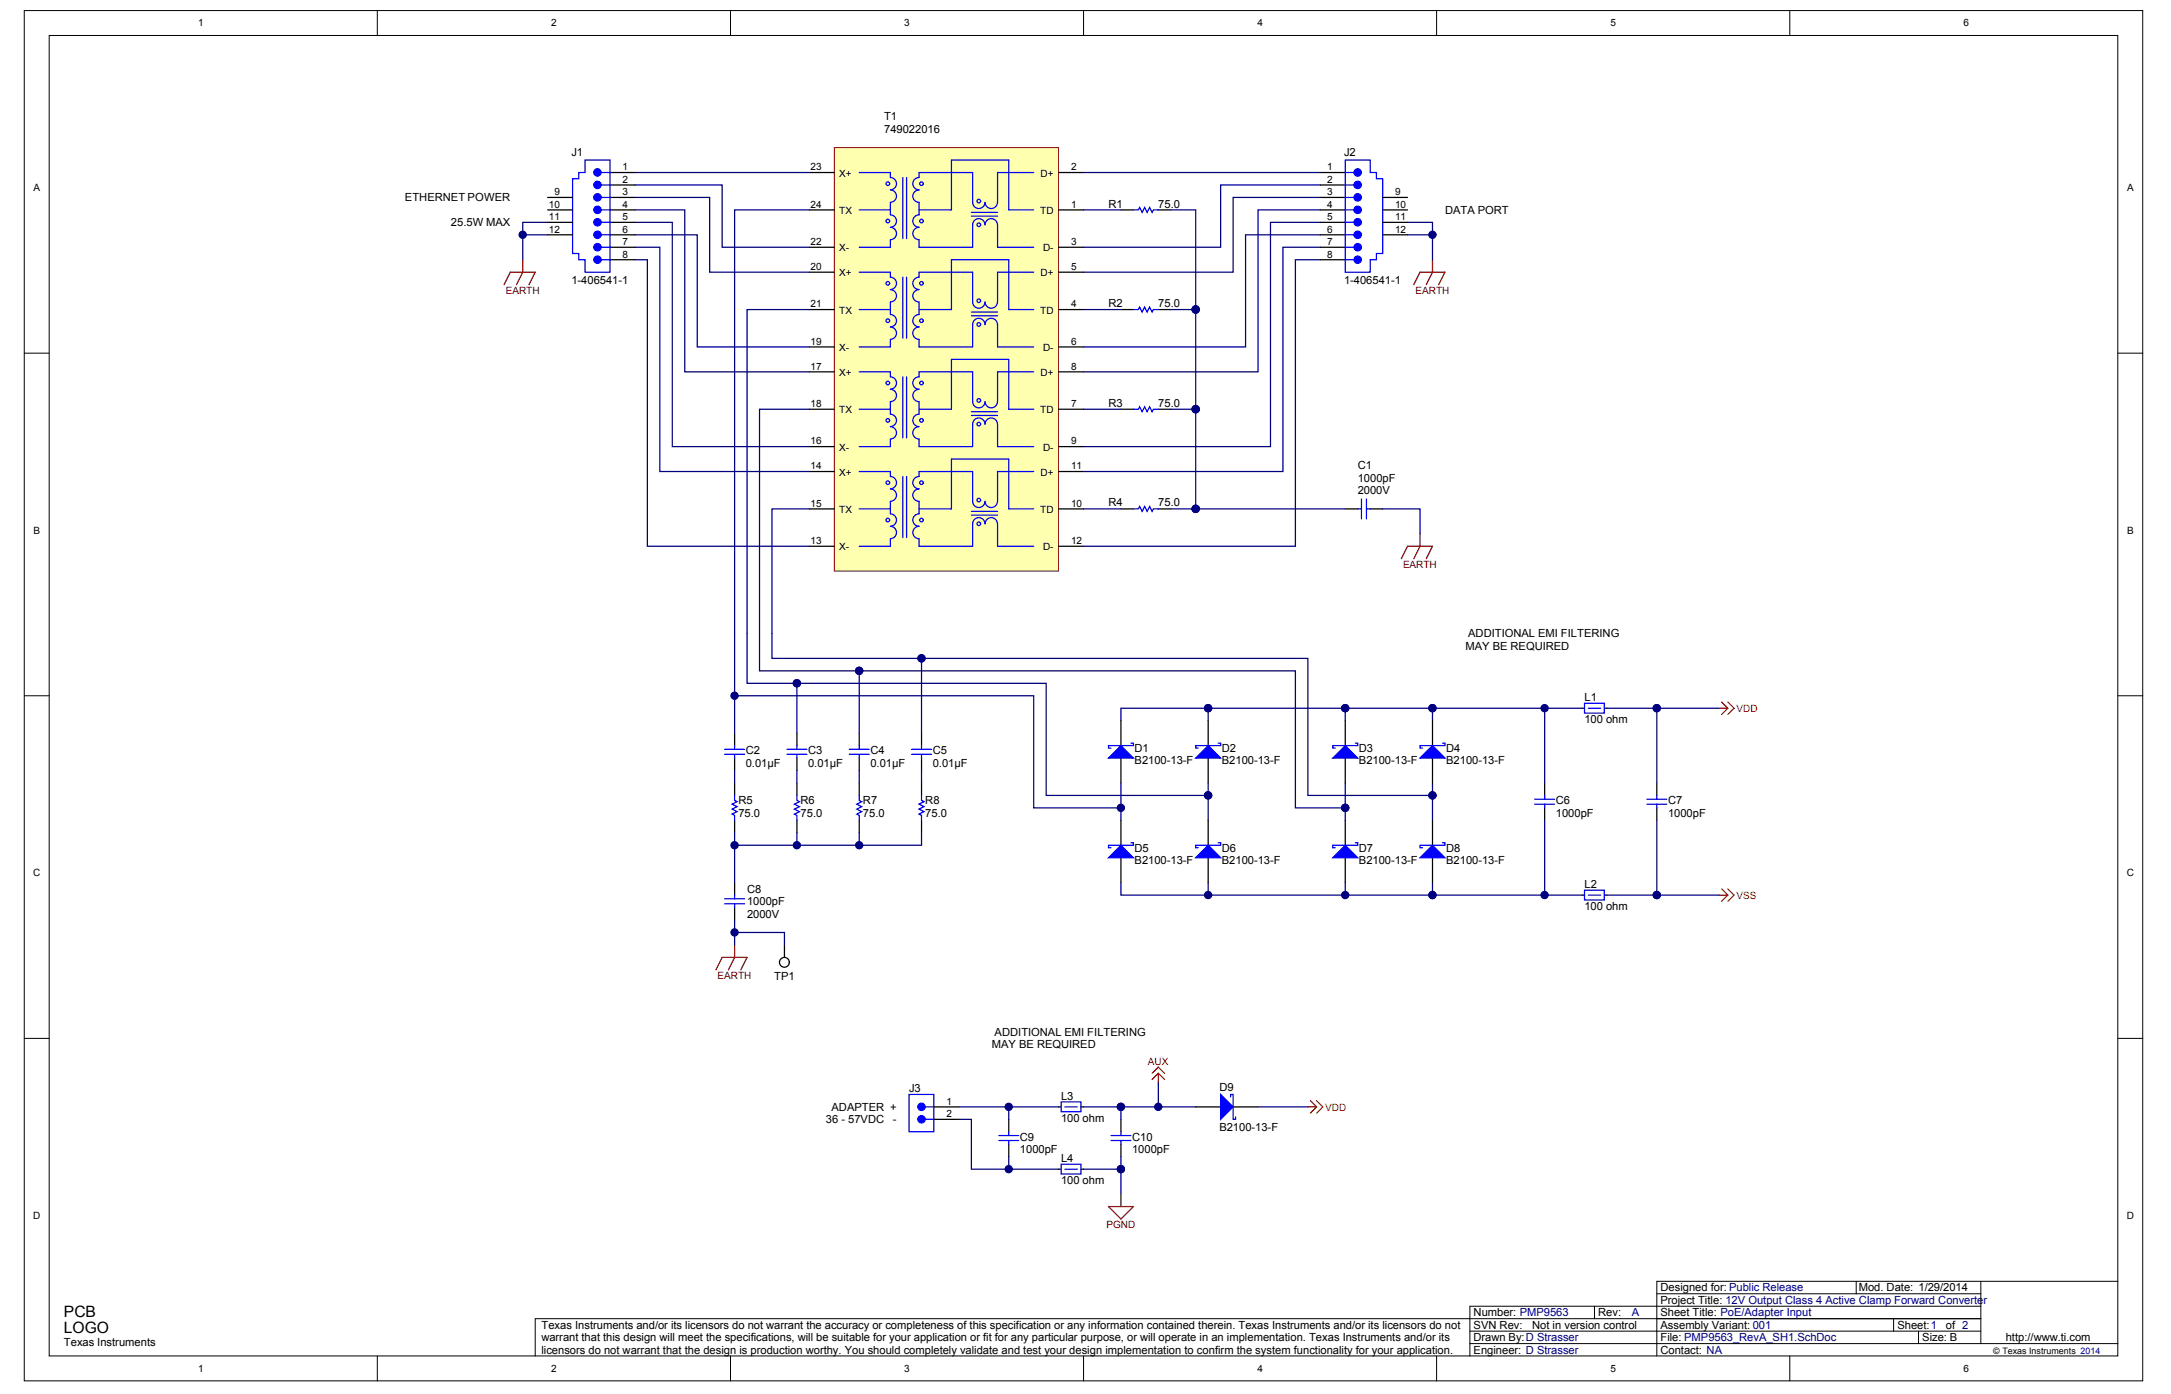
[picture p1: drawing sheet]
<svg xmlns="http://www.w3.org/2000/svg" width="422mm" height="271mm" viewBox="0 0 422 271" stroke-linecap="round" stroke-linejoin="round" font-family="sans-serif">
<g fill="#fff" stroke="#000" stroke-width=".19">
<path d="M4.7 2.1h411.7v266.3h-411.7z"/>
<path d="M9.6 6.9h402v256.6h-402z"/>
</g>
<g fill="none" stroke="#000" stroke-width=".19">
<path d="M73.3 2.1v4.8M142 2.1v4.8M210.6 2.1v4.8M279.2 2.1v4.8M347.8 2.1v4.8M4.7 68.6h4.9M411.6 68.6h4.8M4.7 135.2h4.9M411.6 135.2h4.8M4.7 201.8h4.9M411.6 201.8h4.8M285.7 258.7h99.3"/>
<path d="M309.9 253.9v2.4M322 251.5h63M360.7 249v2.5M368 256.3v2.4M372.9 258.7v2.4M385 256.3h-281v7.3M385 253.9h-99.3v9.7M385 249v12.1M411.6 249h-89.6v14.6M73.3 263.6v4.8M142 263.6v4.8M210.6 263.6v4.8"/>
<path d="M279.2 263.6v4.8M285.7 261.1h125.9M347.8 263.6v4.8"/>
</g>
<path d="M162.1 28.7h43.6v82.3h-43.6z" fill="#ffffb0" stroke="#800000" stroke-width=".19"/>
<g fill="none" stroke="#00f" stroke-width=".24">
<path d="M167 33.5h6v1a1.2 1.2 0 0 1 1.2 1.2 1.2 1.2 0 0 1-1.2 1.2M173 39.3v2.5a1.21 1.21 0 0 1 1.2 1.2 1.21 1.21 0 0 1-1.2 1.2 1.2 1.2 0 0 1 1.2 1.2 1.2 1.2 0 0 1-1.2 1.2v1.5h-6M173 36.9a1.2 1.2 0 0 1 1.2 1.2 1.2 1.2 0 0 1-1.2 1.2M175.5 34.5v11.9M176.2 34.5v11.9M178.6 39.3v2.5a1.21 1.21 0 0 0-1.2 1.2 1.21 1.21 0 0 0 1.2 1.2 1.2 1.2 0 0 0-1.2 1.2 1.2 1.2 0 0 0 1.2 1.2v1.5h10.4v-4.4a1.2 1.2 0 0 1 1.2-1.2 1.2 1.2 0 0 1 1.2 1.2 1.21 1.21 0 0 1 1.2-1.2 1.21 1.21 0 0 1 1.2 1.2l.1 4.4h7M178.6 36.9a1.2 1.2 0 0 0-1.2 1.2 1.2 1.2 0 0 0 1.2 1.2M200.9 33.5h-7l-.1 5.8a1.21 1.21 0 0 1-1.2 1.2 1.21 1.21 0 0 1-1.2-1.2 1.2 1.2 0 0 1-1.2 1.2 1.2 1.2 0 0 1-1.2-1.2v-5.8h-10.4v1a1.2 1.2 0 0 0-1.2 1.2 1.2 1.2 0 0 0 1.2 1.2M167 52.9h6v1a1.2 1.2 0 0 1 1.2 1.2 1.2 1.2 0 0 1-1.2 1.2M167 40.8h6M173 56.3a1.21 1.21 0 0 1 1.2 1.2 1.21 1.21 0 0 1-1.2 1.2v2.4a1.2 1.2 0 0 1 1.2 1.2 1.2 1.2 0 0 1-1.2 1.2 1.21 1.21 0 0 1 1.2 1.2 1.21 1.21 0 0 1-1.2 1.3M175.5 53.9v11.8"/>
<path d="M176.2 53.9v11.8M178.6 56.3a1.21 1.21 0 0 0-1.2 1.2 1.21 1.21 0 0 0 1.2 1.2v2.4a1.2 1.2 0 0 0-1.2 1.2 1.2 1.2 0 0 0 1.2 1.2 1.21 1.21 0 0 0-1.2 1.2 1.21 1.21 0 0 0 1.2 1.3M178.6 40.8h6.3v-9.7h11.2v9.7h4.8M188.8 41.3h5.1M188.8 42h5.1M200.9 52.9h-7l-.1 5.8a1.21 1.21 0 0 1-1.2 1.2 1.21 1.21 0 0 1-1.2-1.2 1.2 1.2 0 0 1-1.2 1.2 1.2 1.2 0 0 1-1.2-1.2v-5.8h-10.4v1a1.2 1.2 0 0 0-1.2 1.2 1.2 1.2 0 0 0 1.2 1.2M220.3 40.8h.9l.3-.5 .5 1 .4-1 .5 1 .5-1 .5 1 .2-.5h1M167 72.3h6v.9a1.21 1.21 0 0 1 1.2 1.3 1.21 1.21 0 0 1-1.2 1.2 1.21 1.21 0 0 1 1.2 1.2 1.21 1.21 0 0 1-1.2 1.2v2.4a1.2 1.2 0 0 1 1.2 1.2 1.2 1.2 0 0 1-1.2 1.2M167 60.2h6M167 79.5h6M173 66v1.4h-6M175.5 73.2v11.9"/>
<path d="M176.2 73.2v11.9M178.6 66v1.4h10.4v-4.3a1.2 1.2 0 0 1 1.2-1.2 1.2 1.2 0 0 1 1.2 1.2 1.21 1.21 0 0 1 1.2-1.2 1.21 1.21 0 0 1 1.2 1.2l.1 4.3h7M178.6 60.2h6.3v-9.7h11.2v9.7h4.8M178.6 79.5h6.3v-9.6h11.2v9.6h4.8M188.8 60.7h5.1M188.8 61.4h5.1M200.9 72.3h-7l-.1 5.8a1.21 1.21 0 0 1-1.2 1.2 1.21 1.21 0 0 1-1.2-1.2 1.2 1.2 0 0 1-1.2 1.2 1.2 1.2 0 0 1-1.2-1.2v-5.8h-10.4v.9a1.2 1.2 0 0 0-1.2 1.2 1.2 1.2 0 0 0 1.2 1.2 1.21 1.21 0 0 0-1.2 1.2 1.21 1.21 0 0 0 1.2 1.3v2.4a1.2 1.2 0 0 0-1.2 1.2 1.2 1.2 0 0 0 1.2 1.2M220.3 60.2h.9l.3-.5 .5 1 .4-1 .5 1 .5-1 .5 1 .2-.5h1M220.3 79.5h.9l.3-.4 .5 .9 .4-.9 .5 .9 .5-.9 .5 .9 .2-.5h1M167 91.6h6v1a1.2 1.2 0 0 1 1.2 1.2 1.2 1.2 0 0 1-1.2 1.2M167 98.9h6M173 97.5v2.4a1.21 1.21 0 0 1 1.2 1.2 1.21 1.21 0 0 1-1.2 1.2 1.2 1.2 0 0 1 1.2 1.2 1.2 1.2 0 0 1-1.2 1.2v1.5h-6"/>
<path d="M173 95a1.2 1.2 0 0 1 1.2 1.2 1.2 1.2 0 0 1-1.2 1.2M173 82.9a1.2 1.2 0 0 1 1.2 1.2 1.2 1.2 0 0 1-1.2 1.2M173 85.3v1.5h-6M175.5 92.6v11.9M176.2 92.6v11.9M178.6 85.3v1.5h10.4v-4.4a1.2 1.2 0 0 1 1.2-1.2 1.2 1.2 0 0 1 1.2 1.2 1.21 1.21 0 0 1 1.2-1.2 1.21 1.21 0 0 1 1.2 1.2l.1 4.4h7M178.6 97.5v2.4a1.21 1.21 0 0 0-1.2 1.2 1.21 1.21 0 0 0 1.2 1.2 1.2 1.2 0 0 0-1.2 1.2 1.2 1.2 0 0 0 1.2 1.2v1.5h10.4v-4.4a1.2 1.2 0 0 1 1.2-1.2 1.2 1.2 0 0 1 1.2 1.2 1.21 1.21 0 0 1 1.2-1.2 1.21 1.21 0 0 1 1.2 1.2l.1 4.4h7M178.6 95a1.2 1.2 0 0 0-1.2 1.2 1.2 1.2 0 0 0 1.2 1.2M178.6 82.9a1.2 1.2 0 0 0-1.2 1.2 1.2 1.2 0 0 0 1.2 1.2M178.6 98.9h6.3v-9.7h11.2v9.7h4.8M188.8 99.4h5.1M188.8 80h5.1"/>
<path d="M188.8 80.7h5.1M200.9 91.6h-7l-.1 5.9a1.21 1.21 0 0 1-1.2 1.1 1.21 1.21 0 0 1-1.2-1.1 1.2 1.2 0 0 1-1.2 1.1 1.2 1.2 0 0 1-1.2-1.1v-5.9h-10.4v1a1.2 1.2 0 0 0-1.2 1.2 1.2 1.2 0 0 0 1.2 1.2M220.3 98.9h.9l.3-.5 .5 1 .4-1 .5 1 .5-1 .5 1 .2-.5h1M263.9 98.9h.7M264.6 97v3.8M265.6 98.9h.7M265.6 97v3.8M188.8 100.1h5.1M140.8 145.6h3.9M140.8 146.6h3.9M142.8 154.6v1l.5 .2-1 .5 1 .5-1 .5 1 .4-1 .5 .5 .3v.9M142.8 144.9v.7"/>
<path d="M142.8 146.6v.7M152.9 145.6h3.9M152.9 146.6h3.9M154.9 154.6v1l.5 .2-1 .5 1 .5-1 .5 1 .4-1 .5 .5 .3v.9M154.9 144.9v.7M154.9 146.6v.7M165 145.6h3.9M165 146.6h3.9M167 154.6v1l.5 .2-1 .5 1 .5-1 .5 1 .4-1 .5 .5 .3v.9M167 144.9v.7M167 146.6v.7M177.2 145.6h3.8"/>
<path d="M177.2 146.6h3.8M179.1 154.6v1l.5 .2-1 .5 1 .5-1 .5 1 .4-1 .5 .5 .3v.9M179.1 144.9v.7M179.1 146.6v.7M140.8 174.7h3.9M140.8 175.7h3.9M142.8 174v.7M142.8 175.7v.7"/>
<circle cx="172.5" cy="35.7" r=".35"/>
<circle cx="179.1" cy="35.7" r=".35"/>
<circle cx="190.2" cy="39.1" r=".35"/>
<circle cx="172.5" cy="43" r=".35"/>
<circle cx="172.5" cy="55.1" r=".35"/>
<circle cx="179.1" cy="43" r=".35"/>
<circle cx="179.1" cy="55.1" r=".35"/>
<circle cx="190.2" cy="43.7" r=".35"/>
<circle cx="190.2" cy="58.5" r=".35"/>
<circle cx="172.5" cy="74.4" r=".35"/>
<circle cx="172.5" cy="62.3" r=".35"/>
<circle cx="179.1" cy="74.4" r=".35"/>
<circle cx="179.1" cy="62.3" r=".35"/>
<circle cx="190.2" cy="77.8" r=".35"/>
<circle cx="190.2" cy="63.1" r=".35"/>
<circle cx="172.5" cy="81.7" r=".35"/>
<circle cx="172.5" cy="93.8" r=".35"/>
<circle cx="179.1" cy="81.7" r=".35"/>
<circle cx="179.1" cy="93.8" r=".35"/>
<circle cx="190.2" cy="97.2" r=".35"/>
<circle cx="190.2" cy="82.4" r=".35"/>
<circle cx="172.5" cy="101.1" r=".35"/>
<circle cx="179.1" cy="101.1" r=".35"/>
<circle cx="190.2" cy="101.8" r=".35"/>
</g>
<g fill="none" stroke="#000" stroke-width=".24">
<path d="M157.3 33.5h4.8M205.7 33.5h4.9M157.3 40.8h4.8M157.3 48.1h4.8M157.3 52.9h4.8M205.7 40.8h4.9M205.7 48.1h4.9M205.7 52.9h4.9M217.8 40.8h2.5M225.1 40.8h2.4M157.3 60.2h4.8M157.3 67.4h4.8"/>
<path d="M157.3 79.5h4.8M157.3 72.3h4.8M205.7 60.2h4.9M205.7 67.4h4.9M205.7 79.5h4.9M205.7 72.3h4.9M217.8 60.2h2.5M217.8 79.5h2.5M225.1 60.2h2.4M225.1 79.5h2.4M157.3 86.8h4.8M157.3 98.9h4.8"/>
<path d="M157.3 91.6h4.8M205.7 86.8h4.9M205.7 98.9h4.9M205.7 91.6h4.9M217.8 98.9h2.5M225.1 98.9h2.4M261.4 98.9h2.5M266.3 98.9h2.4M157.3 106.2h4.8M205.7 106.2h4.9M142.8 142.5v2.4M142.8 147.3v2.5"/>
<path d="M142.8 152.2v2.4M142.8 159.4v2.5M154.9 142.5v2.4M154.9 147.3v2.5M154.9 152.2v2.4M154.9 159.4v2.5M167 142.5v2.4M167 147.3v2.5M167 152.2v2.4M167 159.4v2.5M179.1 142.5v2.4M179.1 147.3v2.5"/>
<path d="M179.1 152.2v2.4M179.1 159.4v2.5M142.8 171.5v2.5M142.8 176.4v2.4"/>
</g>
<path d="M176.7 212.7h4.8v7.3h-4.8z" fill="#fff" stroke="#00f" stroke-width=".24"/>
<g fill="none" stroke="#00f" stroke-width=".24">
<path d="M298.3 155.3h3.8M298.3 156.3h3.8M300.2 154.6v.7M300.2 156.3v.7M320.1 155.3h3.8M320.1 156.3h3.8M322 154.6v.7M322 156.3v.7M179.8 217.6h1.7M179.8 215.1h1.7M196.1 220v.7M217.8 220v.7"/>
<path d="M194.1 220.7h3.9M194.1 221.7h3.9M196.1 221.7v.7M215.9 220.7h3.9M215.9 221.7h3.9M217.8 221.7v.7"/>
</g>
<g fill="#00f" stroke="#00f" stroke-width=".24">
<circle cx="179.1" cy="217.5" r=".71"/>
<circle cx="179.1" cy="215.1" r=".71"/>
</g>
<path d="M300.2 152.2v2.4M300.2 157v2.4M322 152.2v2.4M322 157v2.4M181.5 215.1h4.9M181.5 217.6h4.9M196.1 217.6v2.4M217.8 217.6v2.4M196.1 222.4v2.4M217.8 222.4v2.4" fill="none" stroke="#000" stroke-width=".24"/>
<path d="M272.3 108.6l1.3-2.4h4.8l-1.2 2.4M276 103.8v2.4l-1.2 2.4M139.1 188.5l1.2-2.4h4.9l-1.2 2.4M142.8 183.7v2.4l-1.2 2.4M215.4 234.5h4.9l-2.5 2.4zM217.8 232.1v2.4" fill="none" stroke="#800000" stroke-width=".24"/>
<g fill="none" stroke="#f00" stroke-width=".24">
<path d="M334.1 137.6h1.7M334.6 136.4l1.2 1.2M335.8 137.6l-1.2 1.3M335.8 136.4l1.2 1.2-1.2 1.3M334.1 174h1.7M334.6 172.8l1.2 1.2M335.8 174l-1.2 1.2M335.8 172.8l1.2 1.2-1.2 1.2M223.9 208.6l1.2-1.2 1.2 1.2M225.1 208.6l-1.2 1.2M225.1 208.6l1.2 1.2M225.1 208.6v1.7"/>
<path d="M254.2 215.1h1.7M254.7 213.9l1.2 1.2M255.9 215.1l-1.2 1.2M255.9 213.9l1.2 1.2-1.2 1.2"/>
</g>
<g fill="none" stroke="#000080" stroke-width=".24">
<path d="M123.4 36h16.9v12.1h17M123.4 38.4h14.5v14.5h19.4M123.4 33.5h33.9M210.6 33.5h46M256.6 36h-19.4v12.1h-26.6M256.6 38.4h-17v14.5h-29M123.4 45.6h12.1v21.8h21.8M123.4 50.5h2.4v55.7h31.5M123.4 48.1h4.8v43.5h29.1M123.4 43.2h7.3v43.6h26.6M123.4 40.8h9.7v31.5h24.2M157.3 40.8h-14.5v101.7"/>
<path d="M210.6 40.8h7.2M227.5 40.8h4.9v19.4M256.6 45.6h-14.5v21.8h-31.5M256.6 40.8h-12.1v31.5h-33.9M256.6 43.2h-9.7v43.6h-36.3M256.6 48.1h-7.3v43.5h-38.7M256.6 50.5h-4.8v55.7h-41.2M157.3 60.2h-12.1v72.6h9.7v9.7M157.3 79.5h-9.7v50.9h19.4v12.1M210.6 60.2h7.2M210.6 79.5h7.2M227.5 60.2h4.9"/>
<path d="M227.5 79.5h4.9M232.4 60.2v38.7M157.3 98.9h-7.3v29.1h29.1v14.5M210.6 98.9h7.2M227.5 98.9h33.9M268.7 98.9h7.3v4.9M142.8 135.2h58.1v21.8h16.9M154.9 132.8h48.4v21.8h31.5v-2.4M167 130.4h84.8v26.6h9.6v2.4M179.1 128h75.1v26.6h24.2v-2.4M234.8 137.6h26.6v2.5M261.4 137.6h17v2.5"/>
<path d="M278.4 137.6h29.1M300.2 137.6v14.6M312.3 137.6h9.7v14.6M322 137.6h12.1M142.8 149.8v2.4M154.9 149.8v2.4M167 149.8v2.4M179.1 149.8v2.4M217.8 140.1v-2.5h17v2.5M217.8 152.2v7.2M234.8 154.6v4.8M261.4 152.2v4.8"/>
<path d="M278.4 154.6v4.8M300.2 159.4v14.6M322 159.4v14.6h-9.7M142.8 161.9v9.6M142.8 178.8v4.9M154.9 161.9v2.4M167 161.9v2.4M179.1 161.9v2.4h-36.3M217.8 171.5v2.5h60.6v-2.5M234.8 171.5v2.5M261.4 171.5v2.5M278.4 174h29.1"/>
<path d="M322 174h12.1"/>
</g>
<g fill="#000080" stroke="#000080" stroke-width=".19">
<circle cx="154.9" cy="132.8" r=".71"/>
<circle cx="167" cy="130.4" r=".71"/>
<circle cx="179.1" cy="128" r=".71"/>
<circle cx="142.8" cy="164.3" r=".71"/>
<circle cx="167" cy="164.3" r=".71"/>
<circle cx="154.9" cy="164.3" r=".71"/>
<circle cx="232.4" cy="60.2" r=".71"/>
<circle cx="232.4" cy="79.5" r=".71"/>
<circle cx="232.4" cy="98.9" r=".71"/>
<circle cx="234.8" cy="154.6" r=".71"/>
<circle cx="142.8" cy="135.2" r=".71"/>
<circle cx="217.8" cy="157" r=".71"/>
<circle cx="261.4" cy="157" r=".71"/>
<circle cx="278.4" cy="154.6" r=".71"/>
<circle cx="234.8" cy="137.6" r=".71"/>
<circle cx="261.4" cy="137.6" r=".71"/>
<circle cx="278.4" cy="137.6" r=".71"/>
<circle cx="278.4" cy="174" r=".71"/>
<circle cx="234.8" cy="174" r=".71"/>
<circle cx="261.4" cy="174" r=".71"/>
<circle cx="300.2" cy="174" r=".71"/>
<circle cx="300.2" cy="137.6" r=".71"/>
<circle cx="322" cy="137.6" r=".71"/>
<circle cx="322" cy="174" r=".71"/>
</g>
<circle cx="152.4" cy="187" r=".96" fill="#fff" stroke="#000" stroke-width=".24"/>
<g fill="none" stroke="#000" stroke-width=".24">
<path d="M106.4 38.4h4.9M118.5 36h4.9M118.5 38.4h4.9M118.5 33.5h4.9M256.6 36h4.8M256.6 38.4h4.8M256.6 33.5h4.8M268.7 38.4h4.9M106.4 40.8h4.9M106.4 43.2h4.9M106.4 45.6h4.9M118.5 40.8h4.9"/>
<path d="M118.5 43.2h4.9M118.5 45.6h4.9M118.5 48.1h4.9M118.5 50.5h4.9M256.6 40.8h4.8M256.6 43.2h4.8M256.6 45.6h4.8M256.6 48.1h4.8M256.6 50.5h4.8M268.7 40.8h4.9M268.7 43.2h4.9M268.7 45.6h4.9"/>
<path d="M307.5 137.6h.4M311.8 137.6h.5M217.8 140.1v4.8M217.8 147.3v4.9M217.8 159.4v4.9M234.8 140.1v4.8M234.8 147.3v4.9M234.8 159.4v4.9M261.4 140.1v4.8M261.4 147.3v4.9M261.4 159.4v4.9M278.4 140.1v4.8"/>
<path d="M278.4 147.3v4.9M278.4 159.4v4.9M217.8 166.7v4.8M234.8 166.7v4.8M261.4 166.7v4.8M278.4 166.7v4.8M307.5 174h.4M311.8 174h.5M152.5 183.7v2.4M205.7 215.1h.5M210.1 215.1h.5M232.4 215.1h4.8"/>
<path d="M239.6 215.1h4.9M205.7 227.2h.5M210.1 227.2h.5"/>
</g>
<g fill="none" stroke="#000080" stroke-width=".24">
<path d="M101.6 45.6h4.8M106.4 43.2h-4.8v7.3M273.6 43.2h4.8v7.3M273.6 45.6h4.8M142.8 181.2h9.7v2.5M186.4 217.6h2.4v9.6h16.9M186.4 215.1h19.3M196.1 215.1v2.5M210.6 215.1h7.2v2.5M217.8 215.1h14.6M225.1 210.3v4.8M244.5 215.1h9.7"/>
<path d="M196.1 224.8v2.4M217.8 224.8v2.4h-7.2M217.8 227.2v4.9"/>
</g>
<g fill="#000080" stroke="#000080" stroke-width=".19">
<circle cx="142.8" cy="181.2" r=".71"/>
<circle cx="217.8" cy="215.1" r=".71"/>
<circle cx="196" cy="215.1" r=".71"/>
<circle cx="196" cy="227.2" r=".71"/>
<circle cx="217.8" cy="227.2" r=".71"/>
<circle cx="225.1" cy="215.1" r=".71"/>
<circle cx="101.6" cy="45.6" r=".71"/>
<circle cx="278.4" cy="45.6" r=".71"/>
</g>
<g fill="#00f" stroke="#00f" stroke-width=".24">
<path d="M215.4 147.3l2.4-2.4 2.5 2.4z"/>
<path d="M232.4 147.3l2.4-2.4 2.4 2.4z"/>
<path d="M259 147.3l2.4-2.4 2.5 2.4z"/>
<path d="M276 147.3l2.4-2.4 2.4 2.4z"/>
<path d="M215.4 166.7l2.4-2.4 2.5 2.4z"/>
<path d="M232.4 166.7l2.4-2.4 2.4 2.4z"/>
<path d="M259 166.7l2.4-2.4 2.5 2.4z"/>
<path d="M276 166.7l2.4-2.4 2.4 2.4z"/>
<path d="M237.2 212.7l2.4 2.4-2.4 2.5z"/>
</g>
<g fill="none" stroke="#00f" stroke-width=".24">
<path d="M113.7 31.1h4.8v21.8h-4.8v-2.4h-1.2v-1.2h-1.2v-14.6h1.2v-1.2h1.2zM116.9 36h1.6M116.9 38.4h1.6M116.9 33.5h1.6M261.4 31.1h4.9v2.4h1.2v1.2h1.2v14.6h-1.2v1.2h-1.2v2.4h-4.9zM261.4 36h1.7M261.4 38.4h1.7M261.4 33.5h1.7M116.9 40.8h1.6M116.9 45.6h1.6M116.9 48.1h1.6M116.9 50.5h1.6"/>
<path d="M116.9 43.2h1.6M261.4 40.8h1.7M261.4 45.6h1.7M261.4 48.1h1.7M261.4 50.5h1.7M261.4 43.2h1.7M307.9 136.7h3.9v1.9h-3.9zM308.7 137.6h2.4M219.8 144.4h.5v.5h-4.9v.5h.5M236.7 144.4h.5v.5h-4.8v.5h.5M263.4 144.4h.5v.5h-4.9v.5h.5M280.3 144.4h.5v.5h-4.8v.5h.5"/>
<path d="M219.8 163.8h.5v.5h-4.9v.5h.5M236.7 163.8h.5v.5h-4.8v.5h.5M263.4 163.8h.5v.5h-4.9v.5h.5M280.3 163.8h.5v.5h-4.8v.5h.5M307.9 173h3.9v1.9h-3.9zM308.7 174h2.4M206.2 214.2h3.9v1.9h-3.9zM206.9 215.1h2.5M239.2 213.2v-.5h.4v4.9h.5v-.5M206.2 226.3h3.9v1.9h-3.9zM206.9 227.2h2.5"/>
</g>
<g fill="#00f" stroke="#00f" stroke-width=".24">
<circle cx="116.1" cy="35.9" r=".71"/>
<circle cx="116.1" cy="40.8" r=".71"/>
<circle cx="116.1" cy="38.4" r=".71"/>
<circle cx="116.1" cy="33.5" r=".71"/>
<circle cx="116.1" cy="43.2" r=".71"/>
<circle cx="116.1" cy="45.6" r=".71"/>
<circle cx="116.1" cy="48" r=".71"/>
<circle cx="116.1" cy="50.5" r=".71"/>
<circle cx="263.9" cy="35.9" r=".71"/>
<circle cx="263.9" cy="40.8" r=".71"/>
<circle cx="263.9" cy="38.4" r=".71"/>
<circle cx="263.9" cy="33.5" r=".71"/>
<circle cx="263.9" cy="43.2" r=".71"/>
<circle cx="263.9" cy="45.6" r=".71"/>
<circle cx="263.9" cy="48" r=".71"/>
<circle cx="263.9" cy="50.5" r=".71"/>
</g>
<path d="M98 55.3l1.2-2.4h4.8l-1.2 2.4M101.6 50.5v2.4l-1.2 2.4M274.8 55.3l1.2-2.4h4.8l-1.2 2.4M278.4 50.5v2.4l-1.2 2.4" fill="none" stroke="#800000" stroke-width=".24"/>
<g font-size="3">
<text x="12.4" y="255.9">PCB</text>
<text x="12.4" y="259">LOGO</text>
</g>
<g font-size="2.2">
<text x="171.8" y="23.4">T1</text>
<text x="171.8" y="25.8">749022016</text>
<text x="111" y="30.4">J1</text>
<text x="261.2" y="30.4">J2</text>
<text x="78.7" y="39.1">ETHERNET POWER</text>
<text x="215.4" y="40.3">R1</text>
<text x="225.1" y="40.3">75.0</text>
<text x="280.8" y="41.5">DATA PORT</text>
<text x="87.6" y="44">25.5W MAX</text>
<text x="111" y="55.1">1-406541-1</text>
<text x="215.4" y="59.7">R2</text>
<text x="225.1" y="59.7">75.0</text>
<text x="261.2" y="55.1">1-406541-1</text>
<text x="215.4" y="79.1">R3</text>
<text x="225.1" y="79.1">75.0</text>
<text x="263.9" y="93.6">1000pF</text>
<text x="263.9" y="91.2">C1</text>
<text x="215.4" y="98.4">R4</text>
<text x="225.1" y="98.4">75.0</text>
<text x="263.9" y="96">2000V</text>
<text x="285.3" y="123.9">ADDITIONAL EMI FILTERING</text>
<text x="284.8" y="126.3">MAY BE REQUIRED</text>
<text x="307.9" y="136.2">L1</text>
<text x="307.9" y="140.6">100 ohm</text>
<text x="144.9" y="149.1">0.01µF</text>
<text x="144.9" y="146.6">C2</text>
<text x="157.1" y="149.1">0.01µF</text>
<text x="157.1" y="146.6">C3</text>
<text x="169.2" y="149.1">0.01µF</text>
<text x="169.2" y="146.6">C4</text>
<text x="181.3" y="149.1">0.01µF</text>
<text x="181.3" y="146.6">C5</text>
<text x="220.5" y="146.1">D1</text>
<text x="220.5" y="148.6">B2100-13-F</text>
<text x="237.5" y="146.1">D2</text>
<text x="237.5" y="148.6">B2100-13-F</text>
<text x="264.1" y="146.1">D3</text>
<text x="264.1" y="148.6">B2100-13-F</text>
<text x="281.1" y="146.1">D4</text>
<text x="281.1" y="148.6">B2100-13-F</text>
<text x="143.5" y="158.7">75.0</text>
<text x="143.5" y="156.3">R5</text>
<text x="155.6" y="158.7">75.0</text>
<text x="155.6" y="156.3">R6</text>
<text x="167.7" y="158.7">75.0</text>
<text x="167.7" y="156.3">R7</text>
<text x="179.8" y="158.7">75.0</text>
<text x="179.8" y="156.3">R8</text>
<text x="302.4" y="158.7">1000pF</text>
<text x="302.4" y="156.3">C6</text>
<text x="324.2" y="158.7">1000pF</text>
<text x="324.2" y="156.3">C7</text>
<text x="220.5" y="165.5">D5</text>
<text x="220.5" y="167.9">B2100-13-F</text>
<text x="237.5" y="165.5">D6</text>
<text x="237.5" y="167.9">B2100-13-F</text>
<text x="264.1" y="165.5">D7</text>
<text x="264.1" y="167.9">B2100-13-F</text>
<text x="281.1" y="165.5">D8</text>
<text x="281.1" y="167.9">B2100-13-F</text>
<text x="145.2" y="173.5">C8</text>
<text x="307.9" y="172.6">L2</text>
<text x="145.2" y="175.9">1000pF</text>
<text x="145.2" y="178.4">2000V</text>
<text x="307.9" y="176.9">100 ohm</text>
<text x="150.5" y="190.5">TP1</text>
<text x="192.8" y="203.8">MAY BE REQUIRED</text>
<text x="193.3" y="201.3">ADDITIONAL EMI FILTERING</text>
<text x="161.6" y="215.9">ADAPTER +</text>
<text x="176.7" y="212.2">J3</text>
<text x="206.2" y="213.7">L3</text>
<text x="237" y="212">D9</text>
<text x="160.5" y="218.3">36 - 57VDC</text>
<text x="173.5" y="218.3">-</text>
<text x="198.2" y="221.7">C9</text>
<text x="206.2" y="218.1">100 ohm</text>
<text x="220" y="221.7">C10</text>
<text x="237" y="219.7">B2100-13-F</text>
<text x="198.2" y="224.1">1000pF</text>
<text x="206.2" y="225.8">L4</text>
<text x="220" y="224.1">1000pF</text>
<text x="206.2" y="230.2">100 ohm</text>
<text x="322.7" y="251">Designed for: Public Release</text>
<text x="361.2" y="251">Mod. Date: 1/29/2014</text>
<text x="286.4" y="255.8">Number: PMP9563</text>
<text x="310.6" y="255.8">Rev:</text>
<text x="322.7" y="255.8">Sheet Title: PoE/Adapter Input</text>
<text x="322.7" y="253.4">Project Title: 12V Output Class 4 Active Clamp Forward Converter</text>
<text x="12.4" y="261.6">Texas Instruments</text>
<text x="105.2" y="258.3">Texas Instruments and/or its licensors do not warrant the accuracy or completeness of this specification or any information contained therein. Texas Instruments and/or its licensors do not</text>
<text x="105.2" y="260.7">warrant that this design will meet the specifications, will be suitable for your application or fit for any particular purpose, or will operate in an implementation. Texas Instruments and/or its</text>
<text x="105.2" y="263.1">licensors do not warrant that the design is production worthy. You should completely validate and test your design implementation to confirm the system functionality for your application.</text>
<text x="286.4" y="260.7">Drawn By:D Strasser</text>
<text x="286.4" y="263.1">Engineer: D Strasser</text>
<text x="286.4" y="258.3">SVN Rev:</text>
<text x="297.8" y="258.3">Not in version control</text>
<text x="322.7" y="260.7">File: PMP9563_RevA_SH1.SchDoc</text>
<text x="322.7" y="263.1">Contact: NA</text>
<text x="322.7" y="258.3">Assembly Variant: 001</text>
<text x="368.7" y="258.3">Sheet:1</text>
<text x="373.6" y="260.7">Size: B</text>
<text x="378.2" y="258.3">of 2</text>
<text x="389.8" y="260.7">http://www.ti.com</text>
</g>
<text font-size="2.2" fill="#000080" x="317.2" y="255.8">A</text>
<g font-size="1.9">
<text x="38.5" y="5.1">1</text>
<text x="107.1" y="5.1">2</text>
<text x="175.7" y="5.1">3</text>
<text x="244.4" y="5.1">4</text>
<text x="313" y="5.1">5</text>
<text x="381.6" y="5.1">6</text>
<text x="121" y="35.5">2</text>
<text x="121" y="33.1">1</text>
<text x="157.5" y="33.1">23</text>
<text x="163.1" y="34.3">X+</text>
<text x="202.2" y="34.3">D+</text>
<text x="208.2" y="33.1">2</text>
<text x="257.9" y="35.5">2</text>
<text x="257.9" y="33.1">1</text>
<text x="6.5" y="37.1">A</text>
<text x="106.7" y="40.4">10</text>
<text x="107.8" y="38">9</text>
<text x="121" y="38">3</text>
<text x="121" y="40.4">4</text>
<text x="157.5" y="40.4">24</text>
<text x="163.1" y="41.6">TX</text>
<text x="202.2" y="41.6">TD</text>
<text x="208.2" y="40.4">1</text>
<text x="257.9" y="38">3</text>
<text x="257.9" y="40.4">4</text>
<text x="271.1" y="38">9</text>
<text x="271.1" y="40.4">10</text>
<text x="413.4" y="37.1">A</text>
<text x="106.7" y="42.8">11</text>
<text x="106.7" y="45.2">12</text>
<text x="121" y="42.8">5</text>
<text x="121" y="45.2">6</text>
<text x="121" y="47.7">7</text>
<text x="157.5" y="47.7">22</text>
<text x="208.2" y="47.7">3</text>
<text x="257.9" y="42.8">5</text>
<text x="257.9" y="45.2">6</text>
<text x="257.9" y="47.7">7</text>
<text x="271.1" y="42.8">11</text>
<text x="271.1" y="45.2">12</text>
<text x="121" y="50.1">8</text>
<text x="157.5" y="52.5">20</text>
<text x="163.1" y="53.7">X+</text>
<text x="163.1" y="48.9">X-</text>
<text x="202.2" y="53.7">D+</text>
<text x="202.7" y="48.9">D-</text>
<text x="208.2" y="52.5">5</text>
<text x="257.9" y="50.1">8</text>
<text x="157.5" y="59.8">21</text>
<text x="208.2" y="59.8">4</text>
<text x="163.1" y="61">TX</text>
<text x="202.2" y="61">TD</text>
<text x="157.5" y="71.9">17</text>
<text x="157.5" y="67">19</text>
<text x="163.1" y="68.2">X-</text>
<text x="202.7" y="68.2">D-</text>
<text x="208.2" y="67">6</text>
<text x="208.2" y="71.9">8</text>
<text x="163.1" y="73.1">X+</text>
<text x="202.2" y="73.1">D+</text>
<text x="157.5" y="79.1">18</text>
<text x="163.1" y="80.3">TX</text>
<text x="202.2" y="80.3">TD</text>
<text x="208.2" y="79.1">7</text>
<text x="157.5" y="86.4">16</text>
<text x="163.1" y="87.6">X-</text>
<text x="202.7" y="87.6">D-</text>
<text x="208.2" y="86.4">9</text>
<text x="157.5" y="91.2">14</text>
<text x="163.1" y="92.4">X+</text>
<text x="202.2" y="92.4">D+</text>
<text x="208.2" y="91.2">11</text>
<text x="157.5" y="98.5">15</text>
<text x="163.1" y="99.7">TX</text>
<text x="202.2" y="99.7">TD</text>
<text x="208.2" y="98.5">10</text>
<text x="6.5" y="103.7">B</text>
<text x="157.5" y="105.8">13</text>
<text x="163.1" y="107">X-</text>
<text x="202.7" y="107">D-</text>
<text x="208.2" y="105.8">12</text>
<text x="413.4" y="103.7">B</text>
<text x="6.4" y="170.3">C</text>
<text x="413.3" y="170.3">C</text>
<text x="183.9" y="214.7">1</text>
<text x="183.9" y="217.2">2</text>
<text x="6.4" y="236.9">D</text>
<text x="413.3" y="236.9">D</text>
<text x="38.5" y="266.6">1</text>
<text x="107.1" y="266.6">2</text>
<text x="175.7" y="266.6">3</text>
<text x="244.4" y="266.6">4</text>
<text x="313" y="266.6">5</text>
<text x="381.6" y="266.6">6</text>
</g>
<g font-size="1.9" fill="#800000">
<text x="98.3" y="57.1">EARTH</text>
<text x="275.1" y="57.1">EARTH</text>
<text x="272.7" y="110.4">EARTH</text>
<text x="139.5" y="190.3">EARTH</text>
<text x="215" y="238.7">PGND</text>
</g>
<g font-size="1.9" fill="#f00">
<text x="337.5" y="138.5">VDD</text>
<text x="337.5" y="174.8">VSS</text>
<text x="223.1" y="207">AUX</text>
<text x="257.6" y="215.9">VDD</text>
</g>
<text font-size="1.7" x="387.4" y="263.2">© Texas Instruments 2014</text>
</svg>
